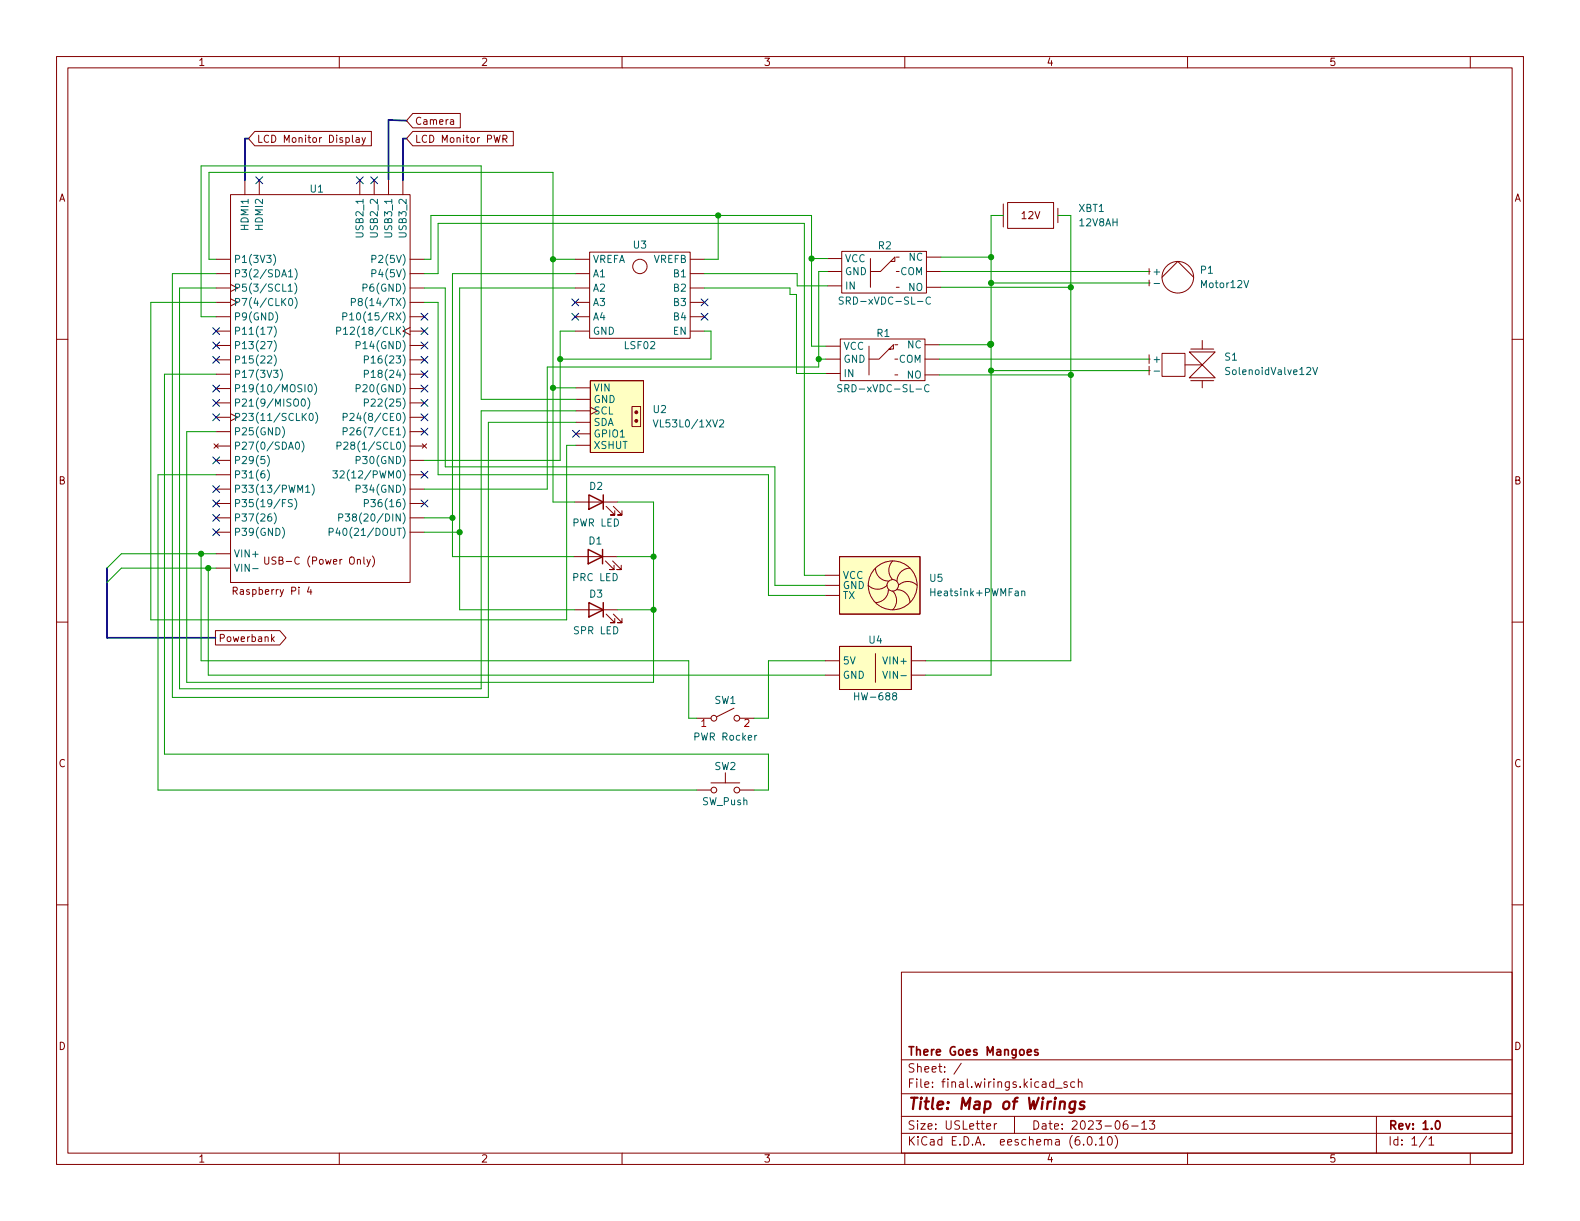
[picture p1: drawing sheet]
<svg xmlns="http://www.w3.org/2000/svg" width="279mm" height="216mm" viewBox="0 0 279 216" stroke-linecap="round" stroke-linejoin="round" font-family="sans-serif">
<g fill="none" stroke="#840000" stroke-width=".18">
<path d="M10 10h259.4v195.9h-259.4zM12 12h255.4v191.9h-255.4zM60 10v2M110 10v2M160 10v2M210 10v2M260 10v2M40.8 34.4h31.7v68.6h-31.7zM43.3 31.9v2.5M45.1 23.2h20.6v2.6h-20.6l-1.2-1.3zM45.8 31.9v2.5M62.3 23.9v1.1l.2 .2"/>
<path d="M63 24.4h.5v.8M63.5 24.6l-.4 .1-.2 .2 .2 .3 .4-.1M63.6 31.9v2.5M64 24.3l.3 .9M64.6 24.3l-.4 1.2-.2 .1M66.2 31.9v2.5M68.7 31.9v2.5M71.2 31.9v2.5M73 20.1h8.4v2.5h-8.4l-1.1-1.3zM73 23.2h17.8v2.6h-17.8l-1.1-1.3zM79.7 21.2h.5v.8M80.2 21.5h-.4l-.2 .2 .2 .3 .4-.1"/>
<path d="M87.4 23.9l.3 1.3 .2-.9 .2 .9 .3-1.3M88.9 24.6l.6-.1 .2-.2-.1-.3-.7-.1v1.3M89.2 24.6l.5 .6M177.4 36.1v4M178.2 35.8h8.1v4.6h-8.1zM187.1 36.8v2.6M10 60h2M38.2 45.8h2.6M38.2 56h2.6M38.2 58.5h2.6M38.2 48.4h2.6M38.2 50.9h2.6"/>
<path d="M38.2 53.5h2.6M40.8 50.3l1.2 .6-1.2 .7M40.8 52.8l1.2 .7-1.2 .6M72.5 57.9l-1.3 .6 1.3 .7M72.5 45.8h2.6M72.5 56h2.6M72.5 58.5h2.6M72.5 48.4h2.6M72.5 50.9h2.6M72.5 53.5h2.6M101.7 45.8h2.6M101.7 56h2.6"/>
<path d="M101.7 58.5h2.6M101.7 48.4h2.6M101.7 50.9h2.6M101.7 53.5h2.6M104.3 44.6h17.7v15.2h-17.7zM122 45.8h2.6M122 56h2.6M122 58.5h2.6M122 48.4h2.6M122 50.9h2.6M122 53.5h2.6M146.3 48h2.5"/>
<path d="M146.3 50.5h2.5M146.3 45.7h2.5M148.6 59.9h15v7.4h-15zM148.8 44.5h15v7.3h-15zM153.9 45.7v5.1M157.7 46.2h-.2h.7v-.7l-2.5 2.5h-1.8M158.5 50.8h.5M158.5 48h.5M158.5 45.5h.5M163.8 50.8h2.6M163.8 48h2.6M163.8 45.5h2.6"/>
<path d="M205.5 49l2.8-2.8 2.8 2.8M267.4 60h2M37.8 78.5l.8 .7M38.2 61.1h2.6M38.2 63.6h2.6M38.2 66.2h2.6M38.2 68.7h2.6M38.2 71.2h2.6M38.2 73.8h2.6M38.2 76.3h2.6M38.2 78.9h2.6M38.6 78.5l-.8 .7"/>
<path d="M40.8 73.2l1.2 .6-1.2 .6M72.5 61.1h2.6M72.5 63.6h2.6M72.5 66.2h2.6M72.5 68.7h2.6M72.5 71.2h2.6M72.5 73.8h2.6M72.5 76.3h2.6M72.5 78.9h2.6M74.7 78.5l.7 .7M75.4 78.5l-.7 .7M101.9 70.6h2.5"/>
<path d="M101.9 76.7h2.5M101.9 72.6h2.5M101.9 74.7h2.5M101.9 68.6h2.5M101.9 78.7h2.5M104.4 67.3h9.4v12.7h-9.4zM111.8 71.9h1.5v3.5h-1.5zM146 63.5h2.6M146 66h2.6M146 61.2h2.6M153.7 61.2v5.1M157.5 61.7h-.3h.8v-.7l-2.6 2.5h-1.7"/>
<path d="M158.2 66.3h.5M158.2 63.5h.5M158.2 61h.5M163.6 66.3h2.5M163.6 63.5h2.5M163.6 61h2.5M203.2 64.8v1.5M205.5 62.5h4v4h-4zM209.5 64.5h3.1M210.3 62.2h4.6l-2.3 2.3 2.3 2.3h-4.6l2.3-2.3zM210.6 67.3h4M210.6 61.7h4"/>
<path d="M212.6 60.2v1.5M212.6 67.3v1.3M38.2 83.9h2.6M38.2 81.4h2.6M38.2 86.5h2.6M38.2 89h2.6M38.2 91.6h2.6M38.2 94.1h2.6M38.2 97.9h2.6M46.8 98.5v1l.3 .3 .3-.1 .1-.2v-1M64.9 98.9l.3 .9M65.5 98.9l-.4 1.2-.2 .1"/>
<path d="M65.9 98.3a1.46 1.46 0 0 1 0 1.9M72.5 83.9h2.6M72.5 81.4h2.6M72.5 86.5h2.6M72.5 89h2.6M72.5 91.6h2.6M72.5 94.1h2.6M101.5 98.4h7.6M101.6 88.8h7.6M107.1 99.2l1.5 1.5h-.8h.8v-.8M107.2 89.5l1.5 1.6h-.8h.8v-.8M108.3 99.2l1.6 1.5h-.8h.8v-.8"/>
<path d="M108.5 89.5l1.5 1.6h-.8h.8v-.8M148.5 98.4h14.2v10.2h-14.2zM157.9 99.2a2.34 2.34 0 0 0 0 3.3M10 110h2M38.1 111.5h11.4l1.1 1.3-1.1 1.2h-11.4zM38.2 100.5h2.6M41.2 104.5l.6-.1 .2-.2-.1-.3-.7-.1v1.3M48.1 113l.4 .4M48.5 112.6l-.5 .5M54.7 103.8l-.3 .9h.7M55 104.2v.9M101.6 107.8h7.6"/>
<path d="M107.2 108.6l1.5 1.5h-.8h.8v-.8M108.5 108.6l1.5 1.5h-.8h.8v-.8M145.9 116.8h2.6M145.9 119.4h2.6M145.9 103.5h2.6M145.9 105.3h2.6M145.9 101.7h2.6M148.5 114.3h12.7v7.6h-12.7zM153.5 103.5a2.33 2.33 0 0 0 3.3 0M154.8 100.5a2.29 2.29 0 0 0 2.3 2.2M154.8 115.6v5.1M157.1 104.3a2.29 2.29 0 0 1-2.3 2.3"/>
<path d="M157.9 104.5a2.34 2.34 0 0 1 0 3.3M158.6 104.3a2.29 2.29 0 0 1 2.3 2.3M158.9 103.5a2.33 2.33 0 0 1 3.3 0M160.9 100.5a2.32 2.32 0 0 0-2.3 2.2M161.2 116.8h2.5M161.2 119.4h2.5M267.4 110h2M123.2 127h2.5M123.2 139.7h2.5M125.7 138.4h5.1M128.3 136.7v1.7M129.8 125.2l-3.1 1.5"/>
<path d="M130.8 127h2.5M130.8 139.7h2.5M10 160h2M267.4 160h2M159.4 171.9h108v32h-108zM159.4 197.4h108M159.4 193.4h108M159.4 187.4h108M170 188l-1.3 1.9M174.5 199.2l.7-.2-.1-.3h-.4l-.2 .2v.7h.6M175.8 198.7v1M176.3 198.7h-.3l-.2 .3"/>
<path d="M179.4 197.4v3M186.3 191.4l-.4-.1-.3 .3v.4l.2 .2h.5M186.3 190.8v1.5M186.7 192.4h1.1M188.7 191.4l-.4-.1-.2 .2 .1 .2 .5 .2v.3h-.6M190 191.4l-.4-.1-.3 .3v.4l.2 .2h.5M190.7 191.4l.2-.1 .4 .1v.9M190.7 190.8v1.5M199.3 198.2a.59 .59 0 0 0-.7 .6v.6l.2 .2 .4 .1 .2-.2 .1-.5-.2-.2-.4-.1-.3 .3M200.1 199.1h1.2M201.9 198.6l.4-.4v1.5M201.9 199.7h.9"/>
<path d="M203.3 198.2h.9l-.5 .5 .4 .2v.6l-.2 .2h-.4l-.2-.2M243.4 197.4v6.5M60 203.9v2M110 203.9v2M159.4 200.4h108M160 203.9v2M192.5 201h.1a.81 .81 0 0 1 .6 .6 .81 .81 0 0 1-.3 .8l-.1 .1a.81 .81 0 0 1-.6-.6 .81 .81 0 0 1 .3-.9zM193.8 202.3v.2M194.4 201.4l.4-.4v1.5M194.4 202.5h.9M196 201h.2a.81 .81 0 0 1 .6 .6 .81 .81 0 0 1-.3 .8l-.2 .1a.81 .81 0 0 1-.6-.6 .81 .81 0 0 1 .3-.9zM197.2 200.8a1.72 1.72 0 0 1 0 2.2"/>
<path d="M210 203.9v2M252.3 200.9l-1.3 1.9M252.7 201.4l.4-.4v1.5M252.7 202.5h.8M260 203.9v2"/>
<circle cx="113.2" cy="47.1" r="1.27"/>
<circle cx="208.3" cy="49" r="2.79"/>
<circle cx="157.9" cy="103.5" r="4.3"/>
<circle cx="157.9" cy="103.5" r="1.02"/>
<circle cx="126.2" cy="127" r=".51"/>
<circle cx="126.2" cy="139.7" r=".51"/>
<circle cx="130.3" cy="127" r=".51"/>
<circle cx="130.3" cy="139.7" r=".51"/>
</g>
<path d="M181.7 186.1l.7-.2-.1-.2-.4-.1-.2 .2v.7h.6M183.5 185.7l-.3-.1-.2 .2v.2l.5 .1v.4h-.5M254 198.2h.2a.82 .82 0 0 1 .6 .6 .82 .82 0 0 1-.3 .8l-.2 .1a.81 .81 0 0 1-.6-.6 .81 .81 0 0 1 .3-.9z" fill="none" stroke="#840000" stroke-width=".3"/>
<path d="M190.2 194.9a.66 .66 0 0 0-1 .3l-.1 .5 .2 .3 .1 .1 .6-.1M190.2 194.8l-.2 1.6a.6 .6 0 0 1-.9 .3M191.8 194.9a.49 .49 0 0 0-.8 .3l.1 .1 .4 .1 .3 .3-.2 .3-.2 .1-.5-.1" fill="none" stroke="#840000" stroke-width=".4"/>
<g fill="none" stroke="#006464" stroke-width=".18">
<path d="M47.3 57.9h.8l-.5 1.2M48.4 45a1.46 1.46 0 0 1 0 1.9M48.5 57.7a1.46 1.46 0 0 1 0 1.9M48.7 55.1a1.46 1.46 0 0 1 0 2M51 50.6l.3-.4v1.3M51 51.5h.7M51 48.1l.4-.4v1.3M51 49h.8M51.1 52.9l.2-.1a.68 .68 0 0 1 .5 .6 .68 .68 0 0 1-.5 .6l-.2-.1-.1-.3zM52.1 50a1.46 1.46 0 0 1 0 2M52.2 47.5a1.46 1.46 0 0 1 0 1.9M52.2 52.6a1.46 1.46 0 0 1 0 1.9"/>
<path d="M59.5 58.5h.6l.2-.2-.1-.3-.7-.1v1.2M60.6 56l.6-.1 .1-.2v-.3l-.7-.1v1.3M60.7 58.2l.4-.3v1.2M60.7 59.1h.8M61.8 55.7l.4-.4v1.3M61.8 56.6h.8M62.1 53.4h.6l.2-.2-.1-.3-.7-.1v1.2M63.6 53.3l-.3-.2 .1-.2 .2-.1h.3l.2 .2-.1 .2-.5 .2-.2 .2 .1 .3 .2 .1h.3l.2-.2v-.2l-.3-.3M64.2 50.9l.6-.1 .1-.1v-.3l-.7-.2v1.3M65.8 45.8h.6l.1-.2-.1-.3-.6-.1v1.2M65.8 48.4l.6-.1 .1-.2-.1-.3-.6-.1v1.3M149.1 52.6l-.5-.1-.1 .1v.4l.5 .2 .1 .3-.2 .3-.5-.1"/>
<path d="M164.5 52.6a.6 .6 0 0 0-.8 .5 .6 .6 0 0 0 .6 .7l.2-.1M204.1 50.1h1M220 49.6l.4 1.3 .4-1.3M47.3 60.4h.8l-.5 1.3M48.5 60.2a1.46 1.46 0 0 1 0 1.9M48.5 62.7a1.46 1.46 0 0 1 0 2M49.6 65.3a1.46 1.46 0 0 1 0 1.9M49.9 75.4a1.46 1.46 0 0 1 0 2M52.4 78.2h.1a.68 .68 0 0 1 .5 .6 .68 .68 0 0 1-.5 .6 .84 .84 0 0 1-.1-1.2zM53.4 78a1.46 1.46 0 0 1 0 1.9M53.4 70.6h.2a.68 .68 0 0 1 .4 .6 .68 .68 0 0 1-.4 .6 .84 .84 0 0 1-.2-1.2zM53.6 73.6l.6 .8"/>
<path d="M54.2 73.1l-.8 .7M54.4 70.4a1.46 1.46 0 0 1 0 1.9M54.7 68.1l.1-.1a.68 .68 0 0 1 .4 .6 .68 .68 0 0 1-.4 .7 .84 .84 0 0 1-.1-1.2zM54.8 73.2l.2-.1a.68 .68 0 0 1 .4 .6 .68 .68 0 0 1-.4 .7 .84 .84 0 0 1-.2-1.2zM55.6 67.8a1.46 1.46 0 0 1 0 2M55.8 72.9a1.46 1.46 0 0 1 0 1.9M59.6 78.8h.6l.1-.2v-.3l-.7-.1v1.2M60.7 73.8l.6-.1 .1-.2-.1-.3-.6-.1v1.3M60.7 76.3l.6-.1 .1-.1-.1-.3-.6-.2v1.3M60.8 78.3l.5-.1 .2 .3-.8 .9h.8M61.9 73.2l.5-.1 .2 .4-.8 .9h.8M61.9 75.8l.5-.2 .2 .4-.8 .9h.8"/>
<path d="M63 61.1l.6-.1 .1-.2-.1-.3-.6-.1v1.3M63 68.7l.6-.1 .1-.2-.1-.3-.6-.1v1.3M64.4 63.6l.6-.1 .2-.1-.1-.3-.7-.2v1.3M64.4 66.1h.6l.2-.2-.1-.3-.7-.1v1.2M64.4 71.2h.6l.2-.2-.1-.3-.7-.1v1.2M115.5 74.2l.4 1.3 .5-1.3M127.2 74.4l.5-.2 .3 .4-.8 .9h.8M148.9 68.1l-.5-.1-.2 .1v.4l.5 .2 .2 .3-.3 .3-.5-.1M164.3 68.1a.6 .6 0 0 0-.9 .5 .6 .6 0 0 0 .6 .7l.3-.1M204.1 65.6h1M232.2 65l.4 1.2 .4-1.2M47.3 80.5a1.46 1.46 0 0 1 0 2"/>
<path d="M47.3 83.1a1.46 1.46 0 0 1 0 1.9M48.5 90.7a1.46 1.46 0 0 1 0 1.9M49.9 93.2a1.46 1.46 0 0 1 0 2M51.7 88.4l-.5-.1-.2 .2v.3l.6 .3 .1 .3-.2 .2-.5-.1M52.1 88.1a1.46 1.46 0 0 1 0 2M54.1 86.2l.3-.4v1.3M54.1 87.1h.7M55.2 85.6a1.46 1.46 0 0 1 0 1.9M58.2 94.1l.6-.1 .1-.2v-.3l-.7-.1v1.3M58.9 83.3h.8l-.5 .4 .4 .2v.5l-.2 .1-.5-.1M59.7 93.4l-.3 .9h.8M59.9 91.5h.6l.1-.2v-.3l-.7-.1v1.2"/>
<path d="M60.1 83.4l.5-.1 .3 .3-.8 .9h.8M61 90.9h.8l-.4 .5 .4 .1v.5l-.2 .1-.6-.1M63 81.4l.6-.1 .1-.2-.1-.3-.6-.1v1.3M63 86.5l.6-.1 .1-.2-.1-.3-.6-.1v1.3M64.4 89l.6-.1 .2-.1-.1-.3-.7-.2v1.3M44.7 100.5h.9M156.1 118.7l.4 1.3 .5-1.3M180.7 104.6l.2-.1 .3 .1v.7M133.8 130l-.3 .3"/>
</g>
<path d="M104 97.2l2.6 1.2-2.6 1.3zM104.1 87.5l2.6 1.3-2.6 1.2zM106.6 97.2v2.5M106.7 87.5v2.5M104.1 106.6l2.6 1.2-2.6 1.3zM106.7 106.6v2.5" fill="none" stroke="#840000" stroke-width=".25"/>
<g fill="#ffffc2" stroke="#ffffc2" stroke-width=".18">
<path d="M104.4 67.3h9.4v12.7h-9.4z"/>
<path d="M148.5 114.3h12.7v7.6h-12.7z"/>
<path d="M148.5 98.4h14.2v10.2h-14.2z"/>
</g>
<g fill="#840000" stroke="#840000" stroke-width=".18">
<circle cx="112.5" cy="74.4" r=".25"/>
<circle cx="112.5" cy="72.9" r=".25"/>
</g>
<path d="M43.9 24.5h-.6v7.4M71.9 24.5h-.7v7.4M71.9 21.3l-3.2-.1v10.6M18.9 100.5v12.3h19.2" fill="none" stroke="#000084" stroke-width=".3"/>
<g fill="none" stroke="#009600" stroke-width=".18">
<path d="M127 38.1v7.7h-2.4M177.4 38.1h-2.1v81.3h-11.6M187.1 38.1h2.3v78.7h-25.7M38.2 50.9h-6.5v70.9h53.4v-49.2h16.8M38.2 53.5h-11.5v56.1h73.5v-30.9h1.7M38.2 45.8h-1.2v-15.3h60.8v58.3h3.8M38.2 56h-2.6v-26.7h49.5v41.3h16.8M38.2 48.4h-7.7v74.9h55.9v-48.6h15.5M75.1 50.9h3.6v31.7h58.3v20.9h8.9M75.1 53.5h2.4v30.4h58.4v21.4h10M75.1 45.8h1.1v-7.7h67.3v23.1h2.5M75.1 48.4h2.4v-8.9h64.7v62.2h3.7"/>
<path d="M97.8 45.8h3.9M101.7 50.9h-20.4v56.9h20.3M101.7 48.4h-21.7v50h21.5M101.7 58.5h-2.6v22.9h-24M124.6 50.9h15.1v1.2h1.1v13.9h5.2M124.6 48.4h16.4v2.1h5.3M124.6 58.5h1.1v5h-26.6M143.5 45.7h2.8M146.3 48h-1.5v16.9h-48v21.6h-21.7M166.4 48h36.8M166.4 45.5h8.9M166.4 50.8h23"/>
<path d="M175.3 50h27.9M38.2 66.2h-9.1v67.2h106.8v6.3h-2.6M38.2 76.3h-5.2v44.4h82.6v-31.9h-6.4M97.8 68.6h4.1M144.8 63.5h1.2M166.1 63.5h37.1M166.1 66.3h23.3M175.3 60.8h-.2v.2h-9M175.3 65.5h27.9M35.6 97.9v18.9h86.2v10.2h1.4M38.2 97.9h-16.7l-2.6 2.6M38.2 83.9h-10.3v55.8h95.3"/>
<path d="M75.1 91.6h4.9M75.1 94.1h6.2M109.1 98.4h6.5M36.8 100.5v18.9h109.1M38.2 100.5h-16.7l-2.6 2.5M109.2 107.8h6.4M145.9 116.8h-10v10.2h-2.6"/>
</g>
<g fill="none" stroke="#000084" stroke-width=".18">
<path d="M45.2 31.3l1.3 1.2M46.5 31.3l-1.3 1.2M63 31.3l1.2 1.2M64.2 31.3l-1.2 1.2M65.6 31.3l1.2 1.2M66.8 31.3l-1.2 1.2M37.6 57.9l1.2 1.3M38.8 57.9l-1.2 1.3M74.4 55.4l1.3 1.2M74.4 57.9l1.3 1.3M75.7 55.4l-1.3 1.2M75.7 57.9l-1.3 1.3"/>
<path d="M101.1 52.9l1.2 1.2M101.1 55.4l1.2 1.2M102.3 52.9l-1.2 1.2M102.3 55.4l-1.2 1.2M124 52.9l1.2 1.2M124 55.4l1.2 1.2M125.2 52.9l-1.2 1.2M125.2 55.4l-1.2 1.2M37.6 73.2l1.2 1.2M37.6 60.5l1.2 1.2M37.6 70.6l1.2 1.3M37.6 68.1l1.2 1.2"/>
<path d="M37.6 63l1.2 1.2M38.8 73.2l-1.2 1.2M38.8 60.5l-1.2 1.2M38.8 70.6l-1.2 1.3M38.8 68.1l-1.2 1.2M38.8 63l-1.2 1.2M74.4 70.6l1.3 1.3M74.4 75.7l1.3 1.2M74.4 63l1.3 1.2M74.4 60.5l1.3 1.2M74.4 65.6l1.3 1.2M74.4 73.2l1.3 1.2"/>
<path d="M74.4 68.1l1.3 1.2M75.7 70.6l-1.3 1.3M75.7 75.7l-1.3 1.2M75.7 63l-1.3 1.2M75.7 60.5l-1.3 1.2M75.7 65.6l-1.3 1.2M75.7 73.2l-1.3 1.2M75.7 68.1l-1.3 1.2M101.2 76.1l1.3 1.2M102.5 76.1l-1.3 1.2M37.6 93.5l1.2 1.2M37.6 91l1.2 1.2"/>
<path d="M37.6 88.4l1.2 1.2M37.6 85.9l1.2 1.2M37.6 80.8l1.2 1.2M38.8 93.5l-1.2 1.2M38.8 91l-1.2 1.2M38.8 88.4l-1.2 1.2M38.8 85.9l-1.2 1.2M38.8 80.8l-1.2 1.2M74.4 88.4l1.3 1.2M74.4 83.3l1.3 1.3M75.7 88.4l-1.3 1.2M75.7 83.3l-1.3 1.3"/>
</g>
<g fill="#009600" stroke="#009600" stroke-width=".18">
<circle cx="143.5" cy="45.7" r=".46"/>
<circle cx="99.1" cy="63.5" r=".46"/>
<circle cx="97.8" cy="45.8" r=".46"/>
<circle cx="127" cy="38.1" r=".46"/>
<circle cx="144.8" cy="63.5" r=".46"/>
<circle cx="81.3" cy="94.1" r=".46"/>
<circle cx="80" cy="91.6" r=".46"/>
<circle cx="97.8" cy="68.6" r=".46"/>
<circle cx="36.8" cy="100.5" r=".46"/>
<circle cx="35.6" cy="97.9" r=".46"/>
<circle cx="115.6" cy="107.8" r=".46"/>
<circle cx="115.6" cy="98.4" r=".46"/>
<circle cx="175.3" cy="60.8" r=".46"/>
<circle cx="175.1" cy="61" r=".46"/>
<circle cx="175.1" cy="60.8" r=".46"/>
<circle cx="189.4" cy="50.8" r=".46"/>
<circle cx="189.4" cy="66.3" r=".46"/>
<circle cx="175.3" cy="65.5" r=".46"/>
<circle cx="175.3" cy="45.5" r=".46"/>
<circle cx="175.3" cy="50" r=".46"/>
</g>
<text font-size="2.8" fill="#840000" x="160.4" y="196.2">Title: Map of Wirings</text>
<g font-size="2.1" fill="#840000">
<text x="160.4" y="189.7">Sheet: /</text>
<text x="160.4" y="186.7">There Goes Mangoes</text>
<text x="160.4" y="192.4">File: final.wirings.kicad_sch</text>
<text x="160.4" y="202.5">KiCad E.D.A. eeschema (6.0.10)</text>
<text x="160.4" y="199.7">Size: USLetter</text>
<text x="182.4" y="199.7">Date: 2023-06-13</text>
<text x="245.4" y="199.7">Rev: 1.0</text>
<text x="245.4" y="202.5">Id: 1/1</text>
</g>
<g font-size="1.8" fill="#840000">
<text x="35" y="11.6">1</text>
<text x="85" y="11.6">2</text>
<text x="135" y="11.6">3</text>
<text x="185" y="11.6">4</text>
<text x="235" y="11.6">5</text>
<text x="73.3" y="22.1">Camera</text>
<text x="45.4" y="25.2">LCD Monitor Display</text>
<text x="73.3" y="25.2">LCD Monitor PWR</text>
<text x="10.3" y="35.6">A</text>
<text x="267.7" y="35.6">A</text>
<text x="180.7" y="38.7">12V</text>
<text x="203.7" y="50.7">-</text>
<text x="203.7" y="66.2">-</text>
<text x="10.3" y="85.7">B</text>
<text x="267.7" y="85.7">B</text>
<text x="48" y="99.8">USB-C (Power Only)</text>
<text x="41.9" y="105.2">Raspberry Pi 4</text>
<text x="38.6" y="113.5">Powerbank</text>
<text x="10.3" y="135.6">C</text>
<text x="267.7" y="135.6">C</text>
<text x="10.3" y="185.7">D</text>
<text x="267.7" y="185.7">D</text>
<text x="35" y="205.6">1</text>
<text x="85" y="205.6">2</text>
<text x="135" y="205.6">3</text>
<text x="185" y="205.6">4</text>
<text x="235" y="205.6">5</text>
</g>
<g font-size="1.8" fill="#006464">
<text x="54.9" y="34">U1</text>
<text x="43.9" y="40.4" transform="rotate(-90 43.9 40.4)">HDMI1</text>
<text x="46.5" y="40.4" transform="rotate(-90 46.5 40.4)">HDMI2</text>
<text x="64.3" y="41.6" transform="rotate(-90 64.3 41.6)">USB2_1</text>
<text x="66.8" y="41.6" transform="rotate(-90 66.8 41.6)">USB2_2</text>
<text x="69.3" y="41.6" transform="rotate(-90 69.3 41.6)">USB3_1</text>
<text x="71.9" y="41.6" transform="rotate(-90 71.9 41.6)">USB3_2</text>
<text x="190.8" y="37.5">XBT1</text>
<text x="190.9" y="40">12V8AH</text>
<text x="41.3" y="46.5">P1(3V3)</text>
<text x="66.5" y="46.5">P2(5V)</text>
<text x="104.8" y="46.5">VREFA</text>
<text x="112" y="43.9">U3</text>
<text x="115.5" y="46.5">VREFB</text>
<text x="149.4" y="46.4">VCC</text>
<text x="155.3" y="44.1">R2</text>
<text x="160.8" y="46.1">NC</text>
<text x="41.3" y="49">P3(2/SDA1)</text>
<text x="41.3" y="51.6">P5(3/SCL1)</text>
<text x="64.7" y="51.6">P6(GND)</text>
<text x="66.5" y="49">P4(5V)</text>
<text x="104.8" y="49">A1</text>
<text x="104.8" y="51.6">A2</text>
<text x="119.3" y="49">B1</text>
<text x="119.3" y="51.6">B2</text>
<text x="149.4" y="48.6">GND</text>
<text x="149.4" y="51.2">IN</text>
<text x="149.6" y="53.8">SRD-xVDC-SL-C</text>
<text x="159.2" y="48.6">COM</text>
<text x="160.7" y="51.4">NO</text>
<text x="203.7" y="48.6">+</text>
<text x="212.3" y="48.4">P1</text>
<text x="212.5" y="50.9">Motor12V</text>
<text x="41.3" y="59.2">P11(17)</text>
<text x="41.3" y="54.1">P7(4/CLK0)</text>
<text x="41.3" y="56.6">P9(GND)</text>
<text x="61.6" y="59.2">P12(18/CLK)</text>
<text x="62.8" y="56.6">P10(15/RX)</text>
<text x="63.9" y="54.1">P8(14/TX)</text>
<text x="104.8" y="54.1">A3</text>
<text x="104.8" y="56.6">A4</text>
<text x="104.8" y="59.2">GND</text>
<text x="119.1" y="59.2">EN</text>
<text x="119.3" y="54.1">B3</text>
<text x="119.3" y="56.6">B4</text>
<text x="155.1" y="59.6">R1</text>
<text x="41.3" y="61.7">P13(27)</text>
<text x="41.3" y="64.3">P15(22)</text>
<text x="63.8" y="61.7">P14(GND)</text>
<text x="65.7" y="64.3">P16(23)</text>
<text x="110.5" y="61.7">LSF02</text>
<text x="149.1" y="64.1">GND</text>
<text x="149.1" y="61.8">VCC</text>
<text x="158.9" y="64.1">COM</text>
<text x="160.5" y="61.6">NC</text>
<text x="203.7" y="64.1">+</text>
<text x="216.6" y="63.8">S1</text>
<text x="41.3" y="66.8">P17(3V3)</text>
<text x="41.3" y="69.3">P19(10/MOSI0)</text>
<text x="41.3" y="71.9">P21(9/MISO0)</text>
<text x="63.8" y="69.3">P20(GND)</text>
<text x="65.7" y="66.8">P18(24)</text>
<text x="65.7" y="71.9">P22(25)</text>
<text x="104.9" y="71.2">GND</text>
<text x="104.9" y="69.2">VIN</text>
<text x="149.1" y="66.7">IN</text>
<text x="149.3" y="69.3">SRD-xVDC-SL-C</text>
<text x="160.4" y="66.9">NO</text>
<text x="217.2" y="66.3">SolenoidValve12V</text>
<text x="41.3" y="74.4">P23(11/SCLK0)</text>
<text x="41.3" y="77">P25(GND)</text>
<text x="62.8" y="74.4">P24(8/CE0)</text>
<text x="62.8" y="77">P26(7/CE1)</text>
<text x="104.9" y="77.3">GPIO1</text>
<text x="104.9" y="73.3">SCL</text>
<text x="104.9" y="75.3">SDA</text>
<text x="115.5" y="73">U2</text>
<text x="116.3" y="75.6">VL53L0/1XV2</text>
<text x="41.3" y="79.5">P27(0/SDA0)</text>
<text x="41.3" y="82">P29(5)</text>
<text x="61.7" y="79.5">P28(1/SCL0)</text>
<text x="63.8" y="82">P30(GND)</text>
<text x="104.9" y="79.4">XSHUT</text>
<text x="41.3" y="84.6">P31(6)</text>
<text x="41.3" y="87.1">P33(13/PWM1)</text>
<text x="41.3" y="89.7">P35(19/FS)</text>
<text x="61.1" y="84.6">32(12/PWM0)</text>
<text x="63.8" y="87.1">P34(GND)</text>
<text x="65.7" y="89.7">P36(16)</text>
<text x="104.3" y="86.6">D2</text>
<text x="41.3" y="92.2">P37(26)</text>
<text x="41.3" y="94.7">P39(GND)</text>
<text x="60.2" y="94.7">P40(21/DOUT)</text>
<text x="62.2" y="92.2">P38(20/DIN)</text>
<text x="101.3" y="93.1">PWR LED</text>
<text x="41.3" y="98.6">VIN+</text>
<text x="41.3" y="101.1">VIN-</text>
<text x="104.2" y="96.3">D1</text>
<text x="101.4" y="102.7">PRC LED</text>
<text x="104.3" y="105.7">D3</text>
<text x="149" y="104.1">GND</text>
<text x="149" y="105.9">TX</text>
<text x="149" y="102.4">VCC</text>
<text x="164.4" y="102.9">U5</text>
<text x="165" y="105.4">Heatsink+PWMFan</text>
<text x="101.6" y="112.1">SPR LED</text>
<text x="153.7" y="113.8">U4</text>
<text x="149" y="117.5">5V</text>
<text x="156.7" y="117.5">VIN+</text>
<text x="126.4" y="124.5">SW1</text>
<text x="149" y="120">GND</text>
<text x="151.6" y="123.8">HW-688</text>
<text x="157.1" y="120">VIN-</text>
<text x="123" y="130.9">PWR Rocker</text>
<text x="126.4" y="136.1">SW2</text>
<text x="124.2" y="142.4">SW_Push</text>
</g>
<g font-size="1.8" fill="#a90000">
<text x="124" y="128.5">1</text>
<text x="131.6" y="128.5">2</text>
</g>
</svg>
